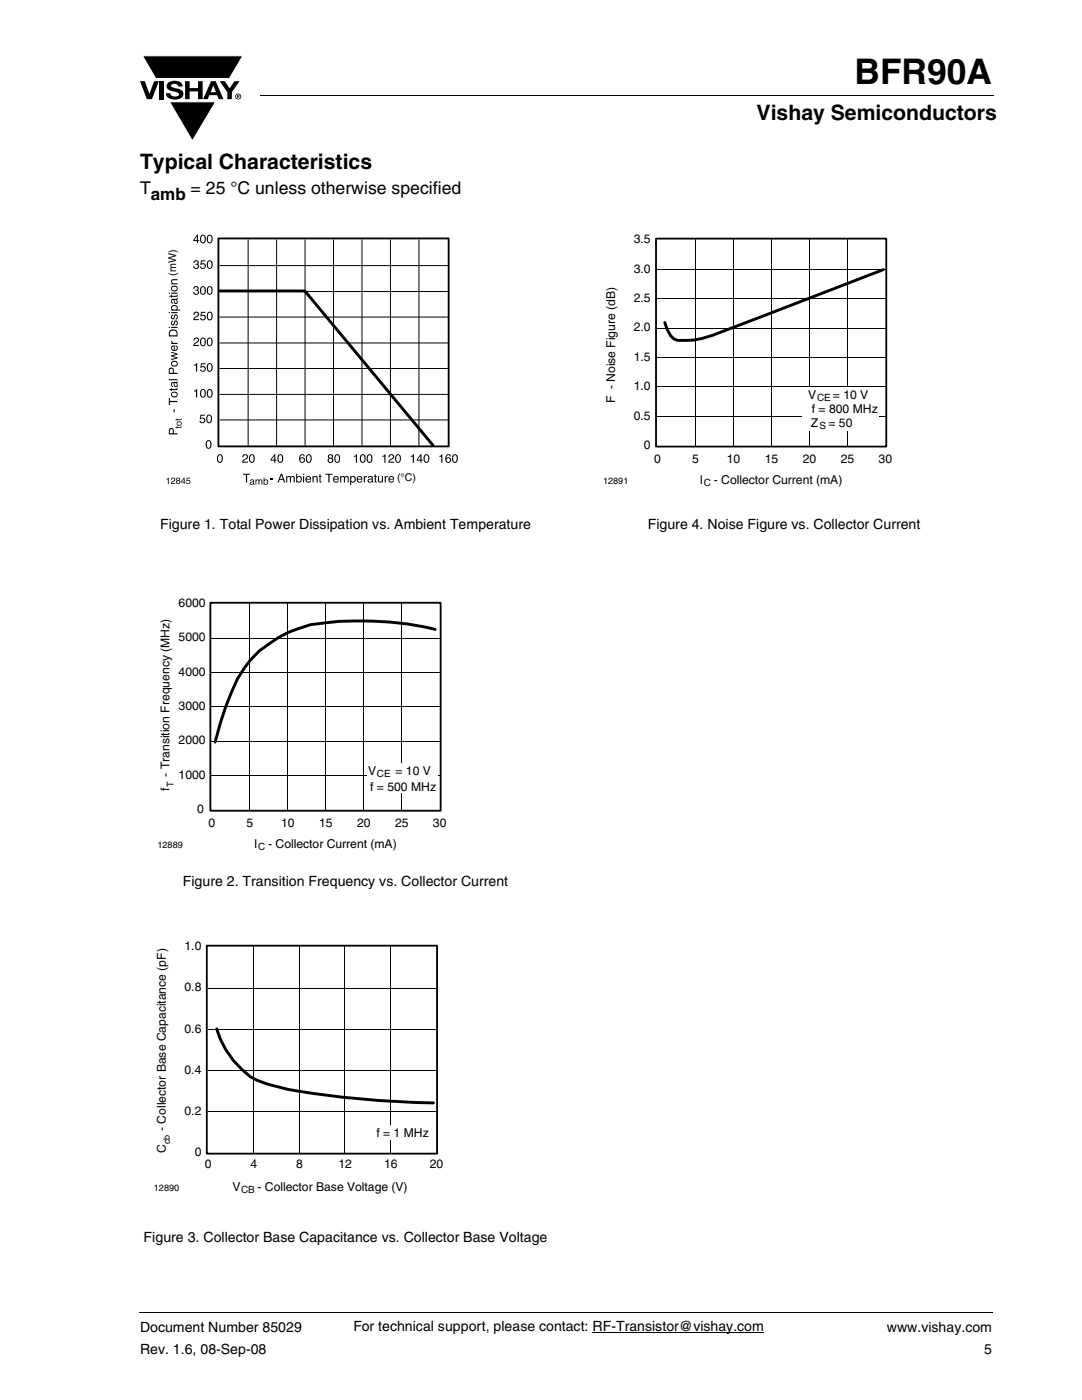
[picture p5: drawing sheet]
<svg xmlns="http://www.w3.org/2000/svg" width="216mm" height="279mm" viewBox="0 0 216 279" stroke-linecap="round" stroke-linejoin="round" font-family="sans-serif">
<g fill="#000">
<path d="M27.9 16.2h1l.9 2.5 1-2.5h.9l-1.4 3.6h-1zM28.4 11.1h20.1l-2.7 4.6h-14.7zM31.9 16.2h.9v3.6h-.9zM33.6 16.5a2.1 2.1 0 0 1 2.8 .3l.1 .5h-.9a.79 .79 0 0 0-.7-.6 .79 .79 0 0 0-.8 .4l.3 .3 1 .3a1.08 1.08 0 0 1 1.2 1 1.08 1.08 0 0 1-1.1 1.1 1.73 1.73 0 0 1-2.4-1.2h.9a.96 .96 0 0 0 .8 .7 .96 .96 0 0 0 .9-.5 1.31 1.31 0 0 0-1.2-.6 1.03 1.03 0 0 1-1.1-.5 1.03 1.03 0 0 1 .2-1.2zM36.9 16.2h.9v1.4h1.7v-1.4h.9v3.6h-.9v-1.6h-1.7v1.6h-.9zM43.8 16.2h1.1l.9 1.4 1-1.4h1l-1.5 2.2v1.4h-.9v-1.4zM51.9 18.9v.2zM33.8 20.3h9.2l-4.6 7.8zM34.2 55.8l1.2-.1v.2h-.8a.31 .31 0 0 0-.3 .4 .31 .31 0 0 0 .5 .2h.6v.2h-1.2v-.2h.1l-.2-.3zM35 83.7h.3v-.2l.1 .2 .8-.1-.1 .2-.7 .1v.1l-.4-.1zM48.5 94.5h1.4v.3h-.6v1.5h-.2v-1.5h-.6zM54 95.5h.5v.2h-.5z"/>
<path d="M27.9 261.9v.2z"/>
<path d="M42.6 17.1l-.6 1.3h1.1zM42.1 16.2h.9l1.6 3.6h-1l-.3-.8h-1.5l-.3 .8h-1z"/>
<path d="M47.4 19v.2h.2v-.1zM47.3 18.9l.4 .1 .1 .1-.2 .2 .2 .3-.3-.3-.1 .3h-.1zM47.1 19.3a.46 .46 0 0 0 .9 0 .46 .46 0 0 0-.9 0zM46.9 19.3a.6 .6 0 0 1 1.2 0 .6 .6 0 0 1-1.2 0z"/>
<path d="M34.1 57.6a.65 .65 0 0 0 1.3 0 .65 .65 0 0 0-1.3 0zM34.3 57.4a.47 .47 0 0 1 .7-.2 .47 .47 0 0 1 .1 .7h-.5a.35 .35 0 0 1-.3-.5zM33.7 58.4v.2h.2v-.2zM34.2 58.4v.2h1.2v-.2zM33.8 59v.2h.4v.2h.1v-.2h1l.1-.3-.1-.1-.1 .2h-.9v-.2h-.1v.2zM34.2 59.8l-.1 .3a.42 .42 0 0 0 .4 .5v-.2a.27 .27 0 0 1-.2-.3 .27 .27 0 0 1 .3-.2l.1 .4a.42 .42 0 0 0 .7 .3 .42 .42 0 0 0-.1-.8l.1-.1v-.2zM34.8 59.8a.35 .35 0 0 1 .4 .2 .35 .35 0 0 1-.1 .5l-.2-.1zM34.3 61l-.2 .4 .2 .4h-.1v.2h1.7v-.2h-.6a.57 .57 0 0 0 0-.8 .57 .57 0 0 0-.7-.1zM34.4 61.3a.49 .49 0 0 1 .5-.2 .49 .49 0 0 1 .3 .5 .49 .49 0 0 1-.5 .2 .49 .49 0 0 1-.3-.5zM33.7 62.3v.2h.2v-.2zM34.2 62.3v.2h1.2v-.2zM34.3 62.9a.44 .44 0 0 0-.2 .6 .44 .44 0 0 0 .7 0l.1-.3a.21 .21 0 0 1 .2-.3 .21 .21 0 0 1 .2 .3l-.3 .6a.49 .49 0 0 0 .5-.6 .49 .49 0 0 0-.7-.3 .56 .56 0 0 1-.4 .6l-.1-.4 .2-.3zM34.3 64.1a.44 .44 0 0 0-.2 .6 .44 .44 0 0 0 .7 0l.1-.3a.21 .21 0 0 1 .2-.3 .22 .22 0 0 1 .2 .4l-.3 .5a.49 .49 0 0 0 .5-.6 .49 .49 0 0 0-.7-.3 .56 .56 0 0 1-.4 .6l-.1-.4 .2-.3zM33.7 65.2v.2h.2v-.2zM34.2 65.2v.2h1.2v-.2zM33.9 65.9l-.2 .3v1h1.7v-.7a.93 .93 0 0 0-1.5-.6zM34.1 66.1a.74 .74 0 0 1 1.1 .4v.4h-1.3v-.6z"/>
<path d="M41.7 57.3a.54 .54 0 0 1 .5 .3 .54 .54 0 0 1 0 .6v.2a.32 .32 0 0 1-.5 .2l-.2-.6zM41.5 57.3a1.02 1.02 0 0 0 .3 1.5 .94 .94 0 0 0 .6-.8 .94 .94 0 0 0-.6-.9zM40.3 57.3a.54 .54 0 0 1 .6 .3 .54 .54 0 0 1-.1 .6v.2a.32 .32 0 0 1-.5 .2l-.2-.6zM40.1 57.3a1.02 1.02 0 0 0 .4 1.5 .94 .94 0 0 0 .6-.8 .94 .94 0 0 0-.6-.9zM38.8 57.2l-.2 .5h.2a.31 .31 0 0 1 .3-.4 .31 .31 0 0 1 .3 .4l-.4 .1v.2a.37 .37 0 0 1 .5 .2 .37 .37 0 0 1-.2 .5 .37 .37 0 0 1-.5-.2v-.2h-.3a.56 .56 0 0 0 .8 .6 .56 .56 0 0 0 .1-1 .49 .49 0 0 0 .1-.7 .49 .49 0 0 0-.7 0z"/>
<path d="M41.7 52.2a.54 .54 0 0 1 .5 .2 .54 .54 0 0 1 0 .6v.2a.32 .32 0 0 1-.5 .2l-.2-.6zM41.5 52.1a1.02 1.02 0 0 0 .3 1.6 .94 .94 0 0 0 .6-.9 .94 .94 0 0 0-.6-.9zM40.1 52l-.1 .9h.2a.37 .37 0 0 1 .5-.1 .37 .37 0 0 1 0 .6 .37 .37 0 0 1-.6-.2h-.2a.58 .58 0 0 0 .7 .5 .58 .58 0 0 0 .4-.8 .58 .58 0 0 0-.8-.3l.1-.4h.7v-.2zM38.8 52l-.2 .5h.2a.31 .31 0 0 1 .3-.4 .31 .31 0 0 1 .3 .4l-.4 .2v.1a.37 .37 0 0 1 .5 .3 .37 .37 0 0 1-.2 .4 .37 .37 0 0 1-.5-.2v-.2h-.3a.56 .56 0 0 0 .8 .6 .56 .56 0 0 0 .1-1 .49 .49 0 0 0 .1-.7 .49 .49 0 0 0-.7 0z"/>
<path d="M41.7 47.1a.54 .54 0 0 1 .5 .2 .54 .54 0 0 1 0 .6v.2a.32 .32 0 0 1-.5 .2l-.2-.6zM41.5 47a1.02 1.02 0 0 0 .3 1.6 .94 .94 0 0 0 .6-.9 .94 .94 0 0 0-.6-.9zM40.3 47.1a.54 .54 0 0 1 .6 .2 .54 .54 0 0 1-.1 .6v.2a.32 .32 0 0 1-.5 .2l-.2-.6zM40.1 47a1.02 1.02 0 0 0 .4 1.6 .94 .94 0 0 0 .6-.9 .94 .94 0 0 0-.6-.9zM39.3 46.8l-.8 1.1v.2h.8v.4h.2v-.4h.3v-.2h-.3v-1.1zM39.3 47.2v.7h-.6z"/>
<path d="M34 73.6l.4 .1 .1 .7h-.6zM33.8 73.5l-.1 1.1h1.7v-.2h-.7v-.5a.51 .51 0 0 0-.3-.5 .51 .51 0 0 0-.6 .1zM33.7 75.7v.2h1.7v-.2z"/>
<path d="M34.2 76.4l-.1 .3a.42 .42 0 0 0 .4 .5v-.2a.27 .27 0 0 1-.2-.3 .27 .27 0 0 1 .3-.2l.1 .4a.42 .42 0 0 0 .7 .3 .42 .42 0 0 0-.1-.8l.1-.1v-.2zM34.8 76.4a.35 .35 0 0 1 .4 .2 .35 .35 0 0 1-.1 .5l-.2-.1zM33.8 77.6v.3h.4v.1h.1v-.1l1-.1 .1-.2-.1-.2-.1 .2h-.9v-.2h-.1v.2zM34.1 78.8a.65 .65 0 0 0 1.3 0 .65 .65 0 0 0-1.3 0zM34.3 78.6a.47 .47 0 0 1 .7-.2 .47 .47 0 0 1 .1 .6l-.5 .1a.35 .35 0 0 1-.3-.5zM33.7 79.4v1.4h.2v-.6h1.5v-.2h-1.5v-.6z"/>
<path d="M34.1 68l.3 .4h-.2v.2h1.2v-.2h-.8l-.2-.4zM34.3 69.3l.4-.2v.7l-.4-.2zM34.3 69.1a.64 .64 0 0 0 .1 .9 .64 .64 0 0 0 .9-.2 .64 .64 0 0 0-.3-.9v.2a.36 .36 0 0 1 .3 .5 .36 .36 0 0 1-.4 .2v-.9zM34.2 70.2v.2l.9 .3-.9 .2v.3l1 .2-1 .2v.3l1.2-.4v-.2l-1-.3 1-.2v-.2zM34.1 72.6a.65 .65 0 0 0 1.3 0 .65 .65 0 0 0-1.3 0zM34.3 72.4a.47 .47 0 0 1 .7-.2 .47 .47 0 0 1 .1 .7h-.5a.35 .35 0 0 1-.3-.5z"/>
<path d="M41.7 77.9a.54 .54 0 0 1 .5 .2 .54 .54 0 0 1 0 .6v.2a.32 .32 0 0 1-.5 .2l-.2-.6zM41.5 77.8a1.02 1.02 0 0 0 .3 1.6 .94 .94 0 0 0 .6-.9 .94 .94 0 0 0-.6-.9zM40.3 77.9a.54 .54 0 0 1 .6 .2 .54 .54 0 0 1-.1 .6v.2a.32 .32 0 0 1-.5 .2l-.2-.6zM40.1 77.8a1.02 1.02 0 0 0 .4 1.6 .94 .94 0 0 0 .6-.9 .94 .94 0 0 0-.6-.9zM38.7 78v.1h.4v1.2h.2v-1.7z"/>
<path d="M41.7 72.7a.54 .54 0 0 1 .5 .3 .54 .54 0 0 1 0 .6v.1a.32 .32 0 0 1-.5 .3l-.2-.6zM41.5 72.6a1.02 1.02 0 0 0 .3 1.6 .94 .94 0 0 0 .6-.9 .94 .94 0 0 0-.6-.8zM40.1 72.5l-.1 .9h.2a.37 .37 0 0 1 .5-.1 .37 .37 0 0 1 0 .6 .37 .37 0 0 1-.6-.2h-.2a.58 .58 0 0 0 .7 .5 .58 .58 0 0 0 .4-.8 .58 .58 0 0 0-.8-.2l.1-.5h.7v-.2zM38.7 72.8v.2h.4v1.2h.2v-1.7z"/>
<path d="M41.7 67.6a.54 .54 0 0 1 .5 .3 .54 .54 0 0 1 0 .6v.1a.32 .32 0 0 1-.5 .3l-.2-.6zM41.5 67.5a1.02 1.02 0 0 0 .3 1.6 .94 .94 0 0 0 .6-.9 .94 .94 0 0 0-.6-.8zM40.3 67.6a.54 .54 0 0 1 .6 .3 .54 .54 0 0 1-.1 .6v.1a.32 .32 0 0 1-.5 .3l-.2-.6zM40.1 67.5a1.02 1.02 0 0 0 .4 1.6 .94 .94 0 0 0 .6-.9 .94 .94 0 0 0-.6-.8zM38.8 67.5l-.2 .5h.2a.35 .35 0 0 1 .3-.4 .35 .35 0 0 1 .4 .3 .35 .35 0 0 1-.3 .4l-.4 .2-.2 .6h1.1v-.2h-.9l.1-.3a.73 .73 0 0 0 .7-.4 .73 .73 0 0 0-.1-.8z"/>
<path d="M41.7 62.4a.54 .54 0 0 1 .5 .3 .54 .54 0 0 1 0 .6v.2a.32 .32 0 0 1-.5 .2l-.2-.6zM41.5 62.4a1.02 1.02 0 0 0 .3 1.5 .94 .94 0 0 0 .6-.8 .94 .94 0 0 0-.6-.9zM40.1 62.2l-.1 .9 .2 .1a.37 .37 0 0 1 .5-.1 .37 .37 0 0 1 0 .5 .37 .37 0 0 1-.6-.1h-.2a.58 .58 0 0 0 .7 .5 .58 .58 0 0 0 .4-.8 .58 .58 0 0 0-.8-.3l.1-.5h.7v-.2zM38.8 62.3l-.2 .5h.2a.35 .35 0 0 1 .3-.4 .35 .35 0 0 1 .4 .3 .35 .35 0 0 1-.3 .4l-.4 .3-.2 .5h1.1v-.2h-.9l.1-.2a.73 .73 0 0 0 .7-.5 .73 .73 0 0 0-.1-.7z"/>
<path d="M34.6 81.7v.6h.3v-.6zM34 85.7h.4l.1 .8h-.6zM33.8 85.5l-.1 1.2h1.7v-.2h-.7v-.6a.51 .51 0 0 0-.3-.5 .51 .51 0 0 0-.6 .1z"/>
<path d="M35.2 84.5a.5 .5 0 0 0 1 0 .5 .5 0 0 0-1 0zM35.5 84.5a.34 .34 0 0 1 .6 0 .34 .34 0 0 1-.6 0zM35 85.2v.2l.4 .1v-.1h.7l.1-.3-.8 .1-.1-.1v.1z"/>
<path d="M37.3 95.3l-.1 .7h.1a.28 .28 0 0 1 .4 0 .28 .28 0 0 1 0 .4 .28 .28 0 0 1-.4-.1h-.2a.44 .44 0 0 0 .6 .4 .44 .44 0 0 0 .3-.6 .44 .44 0 0 0-.7-.3l.1-.3h.5v-.2zM36.7 95.3l-.6 1h.6v.3h.1v-.3h.2v-.2h-.2v-.8zM36.7 95.6v.5h-.4zM35.3 95.4l-.1 .3 .1 .2a.39 .39 0 0 0 0 .6 .39 .39 0 0 0 .5 0 .39 .39 0 0 0 0-.6 .36 .36 0 0 0 0-.5 .36 .36 0 0 0-.5 0zM35.3 96.2a.26 .26 0 0 1 .5 0 .26 .26 0 0 1-.5 0zM35.3 95.6a.21 .21 0 0 1 .4 0 .21 .21 0 0 1-.4 0zM34.3 95.4l-.2 .4h.2a.27 .27 0 0 1 .2-.3 .27 .27 0 0 1 .3 .2 .27 .27 0 0 1-.2 .3l-.4 .2-.1 .4h.9v-.2h-.7l.1-.1a.49 .49 0 0 0 .5-.4 .49 .49 0 0 0-.3-.6zM33.2 95.6v.1h.3v.9h.2v-1.3z"/>
<path d="M41.5 88.1a.54 .54 0 0 1 .5 .2 .54 .54 0 0 1 0 .6l-.1 .2a.32 .32 0 0 1-.5 .2l-.1-.6zM41.2 88a1.02 1.02 0 0 0 .4 1.6 .94 .94 0 0 0 .6-.9 .94 .94 0 0 0-.6-.9z"/>
<path d="M41.6 83a.54 .54 0 0 1 .5 .2 .54 .54 0 0 1 0 .6l-.1 .2a.32 .32 0 0 1-.5 .2l-.1-.6zM41.3 82.9a1.02 1.02 0 0 0 .4 1.6 .94 .94 0 0 0 .6-.9 .94 .94 0 0 0-.6-.9zM40 82.8l-.1 .9h.1a.37 .37 0 0 1 .6-.1 .37 .37 0 0 1 0 .6 .37 .37 0 0 1-.6-.2h-.2a.58 .58 0 0 0 .7 .5 .58 .58 0 0 0 .4-.8 .58 .58 0 0 0-.8-.3l.1-.4h.7v-.2z"/>
<path d="M48.6 90.7l-.2 .5h.2a.35 .35 0 0 1 .3-.4 .35 .35 0 0 1 .4 .3 .35 .35 0 0 1-.4 .4l-.4 .3-.2 .5h1.2v-.2h-.9l.1-.2a.73 .73 0 0 0 .7-.4 .73 .73 0 0 0-.2-.8zM43.7 90.9a.54 .54 0 0 1 .6 .2 .54 .54 0 0 1-.1 .6v.2a.32 .32 0 0 1-.5 .2l-.2-.6zM43.5 90.8a1.02 1.02 0 0 0 .4 1.6 .94 .94 0 0 0 .6-.9 .94 .94 0 0 0-.6-.9z"/>
<path d="M51 95.7v1h.1l.1-.7 .1-.2 .3 .1v.8h.2v-.7l.2-.2 .2 .1v.8h.2v-.7a.34 .34 0 0 0-.3-.3 .34 .34 0 0 0-.4 .1 .34 .34 0 0 0-.6 0v-.1zM50 95.7l-.1 .3h.2a.22 .22 0 0 1 .2-.2 .22 .22 0 0 1 .2 .3h-.3a.34 .34 0 0 0-.3 .6 .34 .34 0 0 0 .6-.1l.3 .1-.1-.9-.2-.1zM50 96.4l.5-.2a.28 .28 0 0 1-.1 .4 .28 .28 0 0 1-.4-.2z"/>
<path d="M52.8 95.9a.32 .32 0 0 1 .5 .3 .32 .32 0 0 1-.5 .2zM52.6 95.3v1.4h.2v-.1a.48 .48 0 0 0 .6 0 .48 .48 0 0 0 .1-.6l-.2-.3-.5 .1v-.5z"/>
<path d="M54.8 90.6l-.8 1.1v.2h.7v.4h.2v-.4h.3v-.2h-.3v-1.1zM54.7 91v.7h-.5zM50.1 90.9a.54 .54 0 0 1 .5 .2 .54 .54 0 0 1 0 .6v.2a.32 .32 0 0 1-.5 .2l-.2-.6zM49.9 90.8a1.02 1.02 0 0 0 .3 1.6 .94 .94 0 0 0 .6-.9 .94 .94 0 0 0-.6-.9z"/>
<path d="M59.9 91.8a.4 .4 0 0 1 .8 0 .4 .4 0 0 1-.8 0zM59.9 90.8a.9 .9 0 0 0-.2 1 .9 .9 0 0 0 .7 .6 .55 .55 0 0 0 .4-.9 .55 .55 0 0 0-.9 0 .39 .39 0 0 1 .2-.6 .39 .39 0 0 1 .5 .2h.2v-.2l-.3-.2zM55.8 90.9a.54 .54 0 0 1 .5 .2 .54 .54 0 0 1 0 .6l-.1 .2a.32 .32 0 0 1-.5 .2l-.1-.6zM55.5 90.8a1.02 1.02 0 0 0 .4 1.6 .94 .94 0 0 0 .6-.9 .94 .94 0 0 0-.6-.9z"/>
<path d="M63.7 94.7v.3h-.1v.2h.1l.1 .9 .3 .2 .1-.2-.2-.1v-.8h.2v-.2h-.2v-.3zM62.4 95v1.3h.2v-.8a.3 .3 0 0 1 .3-.3 .3 .3 0 0 1 .3 .3v.8h.2v-.8a.45 .45 0 0 0-.3-.5 .45 .45 0 0 0-.5 .2v-.2zM61.3 95.3l.4-.1 .2 .3h-.7zM61.1 95.2a.63 .63 0 0 0 0 1 .63 .63 0 0 0 1-.3h-.2a.36 .36 0 0 1-.5 .2 .36 .36 0 0 1-.2-.4h.9a.58 .58 0 0 0-.3-.6 .58 .58 0 0 0-.7 .1zM60.5 94.5v.3h.2v-.3zM60.5 95v1.3h.2v-1.3zM59.4 95.3a.44 .44 0 0 1 .6 .3 .44 .44 0 0 1-.5 .5l-.2-.5zM59.1 94.5v1.8h.2v-.2a.6 .6 0 0 0 .8 0 .6 .6 0 0 0 .1-.8l-.5-.3-.4 .2v-.7zM57.1 95v1.3h.2v-.9l.2-.2 .3 .1v1h.3v-.9l.3-.2 .2 .1v1h.2v-.9a.42 .42 0 0 0-.3-.4 .42 .42 0 0 0-.5 .2 .42 .42 0 0 0-.7 0v-.2zM56 94.5l-.6 1.8h.2l.2-.5h.7l.2 .5h.2l-.6-1.8zM56.1 94.8l.3 .8h-.5z"/>
<path d="M65.6 90.8l-.2 .3 .2 .3a.53 .53 0 0 0 0 .8 .53 .53 0 0 0 .7 0 .53 .53 0 0 0-.1-.8 .49 .49 0 0 0 .1-.7 .49 .49 0 0 0-.7 .1zM65.6 91.9a.35 .35 0 0 1 .7 0 .35 .35 0 0 1-.7 0zM65.6 91.1a.3 .3 0 0 1 .6 0 .3 .3 0 0 1-.6 0zM61.5 90.9a.54 .54 0 0 1 .5 .2 .54 .54 0 0 1 0 .6l-.1 .2a.32 .32 0 0 1-.5 .2l-.1-.6zM61.2 90.8a1.02 1.02 0 0 0 .4 1.6 .94 .94 0 0 0 .6-.9 .94 .94 0 0 0-.6-.9z"/>
<path d="M67.1 90.9a.54 .54 0 0 1 .6 .2 .54 .54 0 0 1-.1 .6v.2a.32 .32 0 0 1-.5 .2l-.2-.6zM66.9 90.8a1.02 1.02 0 0 0 .4 1.6 .94 .94 0 0 0 .6-.9 .94 .94 0 0 0-.6-.9z"/>
<path d="M73.6 90.9a.54 .54 0 0 1 .5 .2 .54 .54 0 0 1 0 .6l-.1 .2a.32 .32 0 0 1-.4 .2l-.2-.6zM73.3 90.8a1.02 1.02 0 0 0 .4 1.6 .94 .94 0 0 0 .6-.9 .94 .94 0 0 0-.6-.9zM72.2 90.9a.54 .54 0 0 1 .6 .2 .54 .54 0 0 1-.1 .6v.2a.32 .32 0 0 1-.5 .2l-.2-.6zM72 90.8a1.02 1.02 0 0 0 .4 1.6 .94 .94 0 0 0 .6-.9 .94 .94 0 0 0-.6-.9zM70.6 91v.1h.4v1.2h.2v-1.6z"/>
<path d="M76.8 95v1.3h.2v-.9l.4-.2v-.2l-.4 .2v-.2zM75.4 95v.9a.43 .43 0 0 0 .3 .4 .43 .43 0 0 0 .5-.2v.2h.2v-1.3h-.2v.9l-.3 .2-.3-.2v-.9zM74.8 94.7v.3h-.2v.2h.2v.9l.4 .2v-.2l-.2-.1v-.8h.2v-.2h-.2v-.3zM73.6 95.1l-.2 .3h.2a.27 .27 0 0 1 .3-.3 .27 .27 0 0 1 .2 .4l-.4 .1a.42 .42 0 0 0-.2 .6 .42 .42 0 0 0 .7-.1l.1 .2h.2l-.1-.2v-.9l-.3-.2zM73.6 95.8l.6-.2a.35 .35 0 0 1-.2 .5 .35 .35 0 0 1-.4-.2zM72.6 95v1.3h.2v-.9l.4-.2v-.2l-.4 .2v-.2zM71.5 95.3l.4-.1 .2 .3h-.7zM71.3 95.2a.63 .63 0 0 0 0 1 .63 .63 0 0 0 1-.3h-.2a.36 .36 0 0 1-.4 .2 .36 .36 0 0 1-.3-.4h.9a.58 .58 0 0 0-.3-.6 .58 .58 0 0 0-.7 .1zM69.9 95v1.8h.2v-.7a.6 .6 0 0 0 .9-.4 .6 .6 0 0 0-.9-.6zM70.2 95.2a.44 .44 0 0 1 .6 .5 .44 .44 0 0 1-.6 .4l-.1-.4zM67.9 95v1.3h.2v-.9l.2-.2 .3 .1v1h.2l.1-.9 .2-.2 .2 .1 .1 1h.2v-.9a.42 .42 0 0 0-.3-.4 .42 .42 0 0 0-.5 .2 .42 .42 0 0 0-.7 0v-.2zM66.8 95.3l.4-.1 .2 .3h-.7zM66.6 95.2a.63 .63 0 0 0 0 1 .63 .63 0 0 0 1-.3h-.2a.36 .36 0 0 1-.5 .2 .36 .36 0 0 1-.2-.4h.9a.58 .58 0 0 0-.3-.6 .58 .58 0 0 0-.7 .1zM64.9 94.5v.3h.6v1.5h.3v-1.5h.5v-.3z"/>
<path d="M77.8 95.3l.4-.1 .2 .3h-.7zM77.7 95.2a.63 .63 0 0 0 0 1 .63 .63 0 0 0 .9-.3h-.2a.36 .36 0 0 1-.4 .2 .36 .36 0 0 1-.3-.4h.9a.58 .58 0 0 0-.2-.6 .58 .58 0 0 0-.7 .1z"/>
<path d="M79.3 90.9a.54 .54 0 0 1 .5 .2 .54 .54 0 0 1 0 .6l-.1 .2a.32 .32 0 0 1-.5 .2l-.1-.6zM79 90.8a1.02 1.02 0 0 0 .4 1.6 .94 .94 0 0 0 .6-.9 .94 .94 0 0 0-.6-.9zM77.7 90.7l-.2 .5h.2a.35 .35 0 0 1 .3-.4 .35 .35 0 0 1 .4 .3 .35 .35 0 0 1-.3 .4l-.4 .3-.2 .5h1.1v-.2h-.9l.2-.2a.73 .73 0 0 0 .6-.4 .73 .73 0 0 0-.1-.8zM76.3 91v.1h.4v1.2h.2v-1.6z"/>
<path d="M84.9 90.9a.54 .54 0 0 1 .6 .2 .54 .54 0 0 1-.1 .6v.2a.32 .32 0 0 1-.5 .2l-.2-.6zM84.7 90.8a1.02 1.02 0 0 0 .4 1.6 .94 .94 0 0 0 .6-.9 .94 .94 0 0 0-.6-.9zM83.9 90.6l-.8 1.1v.2h.8v.4h.2v-.4h.3v-.2h-.3v-1.1zM83.9 91v.7h-.6zM82 91v.1h.4v1.2h.2v-1.6z"/>
<path d="M90.6 90.9a.54 .54 0 0 1 .6 .2 .54 .54 0 0 1-.1 .6v.2a.32 .32 0 0 1-.5 .2l-.2-.6zM90.4 90.8a1.02 1.02 0 0 0 .4 1.6 .94 .94 0 0 0 .6-.9 .94 .94 0 0 0-.6-.9zM89.1 91.8a.37 .37 0 0 1 .7 0 .37 .37 0 0 1-.7 0zM89.1 90.8a.9 .9 0 0 0-.3 1 .9 .9 0 0 0 .8 .6 .55 .55 0 0 0 .4-.9 .55 .55 0 0 0-.9 0 .39 .39 0 0 1 .1-.6 .39 .39 0 0 1 .6 .2h.2v-.2l-.4-.2zM87.6 91v.1h.4v1.2h.3v-1.6z"/>
</g>
<path d="M28.4 11.1h20.1l-2.7 4.6h-14.7zM33.8 20.3h9.2l-4.6 7.8z" fill="none" stroke="#fff" stroke-width=".2"/>
<g fill="none" stroke="#000" stroke-width=".2">
<path d="M51.9 19h146.4M43.8 53h45.6M43.8 58.2h45.6M49.5 47.8v41.1M55.2 47.8v41.1M60.9 47.8v41.1M66.6 47.8v41.1M72.2 47.8v41.1M77.9 47.8v41.1M83.6 47.8v41.1M43.8 63.3h45.6M43.8 68.4h45.6"/>
<path d="M43.8 73.5h45.6M43.8 78.7h45.6M43.8 83.8h45.6M42.2 134.2h45.6M42.2 127.4h45.6M49.8 120.5v41.1M57.4 120.5v41.1M65 120.5v41.1M72.5 120.5v41.1M80.1 120.5v41.1M42.2 154.8h45.6M42.2 147.9h45.6"/>
<path d="M42.2 141.1h45.6M27.9 262h170.1M118.2 265.9h34.3"/>
</g>
<path d="M43.8 58.1h17l25.6 30.8M86.8 125.6a65.5 65.5 0 0 0-24.8-.9 23.7 23.7 0 0 0-12.1 7.1l-2.5 3.7a62 62 0 0 0-4.5 12.6" fill="none" stroke="#000" stroke-width=".58"/>
<path d="M43.6 47.6h45.9v41.5h-45.9zM42 120.3h45.9v41.5h-45.9z" fill="none" stroke="#000" stroke-width=".36"/>
<path d="M73.2 152.3h14v5.8h-14z" fill="#fff"/>
<path d="M41.5 197.2h45.6M50.6 188.9v41.2M59.7 188.9v41.2M68.8 188.9v41.2M77.9 188.9v41.2M41.5 213.7h45.6M41.5 205.4h45.6M41.5 221.9h45.6" fill="none" stroke="#000" stroke-width=".2"/>
<path d="M43.2 205.3a18.4 18.4 0 0 0 6.7 9.6 29.4 29.4 0 0 0 10.9 3.1l12 1.4 6.9 .5 6.8 .2" fill="none" stroke="#000" stroke-width=".58"/>
<path d="M41.3 188.7h45.9v41.5h-45.9z" fill="none" stroke="#000" stroke-width=".36"/>
<path d="M74.6 224.6h11.1v2.9h-11.1z" fill="#fff"/>
<path d="M131.1 59.7h45.6M131.1 53.8h45.6M138.7 47.8v41.2M146.3 47.8v41.2M153.9 47.8v41.2M161.4 47.8v41.2M169 47.8v41.2M131.1 77.2h45.6M131.1 71.4h45.6M131.1 65.5h45.6M131.1 83.1h45.6" fill="none" stroke="#000" stroke-width=".2"/>
<path d="M176.3 53.8l-34.1 13.1a16 16 0 0 1-7 1l-.7-.3-.7-.6-.6-1.2-.6-1.4" fill="none" stroke="#000" stroke-width=".58"/>
<path d="M130.9 47.6h45.9v41.5h-45.9z" fill="none" stroke="#000" stroke-width=".36"/>
<path d="M160.1 77.2h15.3v8.7h-15.3z" fill="#fff"/>
<text font-size="7" x="170.5" y="16.7">BFR90A</text>
<g font-size="4.2">
<text x="151" y="24">Vishay Semiconductors</text>
<text x="27.9" y="33.8">Typical Characteristics</text>
</g>
<g font-size="3.5">
<text x="27.9" y="38.8">T</text>
<text x="38" y="38.8">= 25 °C unless otherwise specified</text>
</g>
<text font-size="3.4" x="30.1" y="39.8">amb</text>
<g font-size="2.8">
<text x="32" y="105.6">Figure 1. Total Power Dissipation vs. Ambient Temperature</text>
<text x="129.3" y="105.6">Figure 4. Noise Figure vs. Collector Current</text>
<text x="36.5" y="176.8">Figure 2. Transition Frequency vs. Collector Current</text>
<text x="28.7" y="247.9">Figure 3. Collector Base Capacitance vs. Collector Base Voltage</text>
<text x="27.9" y="265.9">Document Number 85029</text>
<text x="70.5" y="265.6">For technical support, please contact: RF-Transistor@vishay.com</text>
<text x="177" y="265.9">www.vishay.com</text>
<text x="27.9" y="270.1">Rev. 1.6, 08-Sep-08</text>
<text x="196.4" y="270.1">5</text>
</g>
<g font-size="2.4">
<text x="126.5" y="48.6">3.5</text>
<text x="126.5" y="54.4">3.0</text>
<text x="126.5" y="60.3">2.5</text>
<text x="126.5" y="66.1">2.0</text>
<text x="126.5" y="77.8">1.0</text>
<text x="126.5" y="72">1.5</text>
<text x="122.7" y="80.5" transform="rotate(-90 122.7 80.5)">F - Noise Figure (dB)</text>
<text x="126.5" y="83.7">0.5</text>
<text x="161.3" y="79.6">V</text>
<text x="162" y="82.4">f = 800 MHz</text>
<text x="166.2" y="79.6">= 10 V</text>
<text x="128.5" y="89.6">0</text>
<text x="161.8" y="85.2">Z</text>
<text x="165.3" y="85.2">= 50</text>
<text x="130.5" y="92.4">0</text>
<text x="138.1" y="92.4">5</text>
<text x="145" y="92.4">10</text>
<text x="152.6" y="92.4">15</text>
<text x="160.2" y="92.4">20</text>
<text x="167.7" y="92.4">25</text>
<text x="175.3" y="92.4">30</text>
<text x="139.7" y="96.6">I</text>
<text x="142.4" y="96.6">- Collector Current (mA)</text>
<text x="35.6" y="121.2">6000</text>
<text x="35.6" y="128">5000</text>
<text x="35.6" y="134.9">4000</text>
<text x="35.6" y="141.7">3000</text>
<text x="35.6" y="148.5">2000</text>
<text x="33.8" y="155" transform="rotate(-90 33.8 155)">- Transition Frequency (MHz)</text>
<text x="35.6" y="155.4">1000</text>
<text x="73.5" y="154.7">V</text>
<text x="78.9" y="154.7">= 10 V</text>
<text x="33.8" y="157.9" transform="rotate(-90 33.8 157.9)">f</text>
<text x="73.9" y="157.8">f = 500 MHz</text>
<text x="39.4" y="162.2">0</text>
<text x="41.6" y="165">0</text>
<text x="49.2" y="165">5</text>
<text x="56.1" y="165">10</text>
<text x="63.7" y="165">15</text>
<text x="71.2" y="165">20</text>
<text x="78.8" y="165">25</text>
<text x="86.4" y="165">30</text>
<text x="50.7" y="169.3">I</text>
<text x="53.5" y="169.3">- Collector Current (mA)</text>
<text x="36.8" y="189.7">1.0</text>
<text x="36.8" y="197.8">0.8</text>
<text x="36.8" y="206.1">0.6</text>
<text x="36.8" y="214.3">0.4</text>
<text x="33.1" y="225.7" transform="rotate(-90 33.1 225.7)">- Collector Base Capacitance (pF)</text>
<text x="36.8" y="222.5">0.2</text>
<text x="75.1" y="227">f = 1 MHz</text>
<text x="33.1" y="230.1" transform="rotate(-90 33.1 230.1)">C</text>
<text x="38.8" y="230.7">0</text>
<text x="40.9" y="233.2">0</text>
<text x="50" y="233.2">4</text>
<text x="59.1" y="233.2">8</text>
<text x="67.6" y="233.2">12</text>
<text x="76.7" y="233.2">16</text>
<text x="85.8" y="233.2">20</text>
<text x="46.4" y="237.7">V</text>
<text x="51.4" y="237.7">- Collector Base Voltage (V)</text>
</g>
<g font-size="2.1">
<text x="35.2" y="55" transform="rotate(-90 35.2 55)">(mW)</text>
<text x="79.2" y="96">(°C)</text>
</g>
<g font-size="2">
<text x="163" y="80">CE</text>
<text x="163.5" y="85.6">S</text>
<text x="140.5" y="97.1">C</text>
<text x="75.2" y="155.1">CE</text>
<text x="51.5" y="169.7">C</text>
<text x="48.1" y="238.2">CB</text>
</g>
<g font-size="1.8">
<text x="120.3" y="96.6">12891</text>
<text x="34.6" y="157.1" transform="rotate(-90 34.6 157.1)">T</text>
<text x="31.4" y="169.3">12889</text>
<text x="33.9" y="228.4" transform="rotate(-90 33.9 228.4)">cb</text>
<text x="30.7" y="237.7">12890</text>
</g>
</svg>
